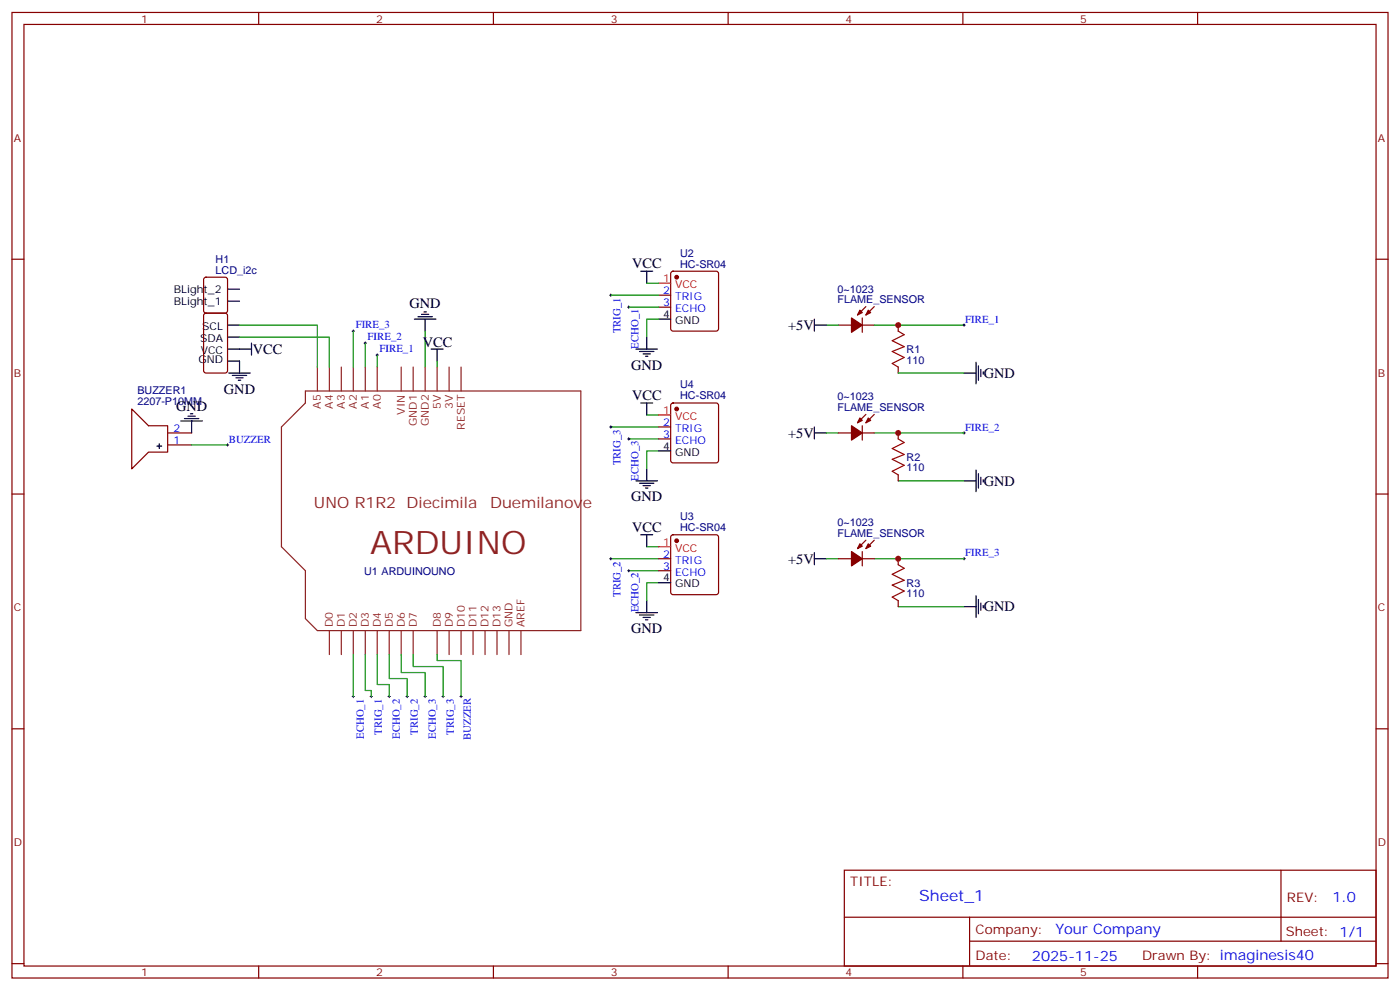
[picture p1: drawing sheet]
<svg xmlns="http://www.w3.org/2000/svg" width="412mm" height="292mm" viewBox="0 0 412 292" stroke-linecap="round" stroke-linejoin="round" font-family="sans-serif">
<g fill="none" stroke="#870000" stroke-width=".35">
<path d="M3.5 3.7h405.4v284.3h-405.4zM7.1 7.2h398.2v277.3h-398.2zM76.2 3.7v3.5M145.3 3.7v3.5M214.5 3.7v3.5M283.6 3.7v3.5M352.8 3.7v3.5M3.5 76.3h3.6M405.3 76.3h3.6M60.2 81.8l.5-.2h5.6l.7 .5v9.4l-.4 .7h-5.9l-.7-.4v-9.5zM60.2 92.4l.5-.2h5.6l.7 .4v16.5l-.4 .7-5.9 .1-.7-.5v-16.5zM194 86.9h3.6"/>
<path d="M194 90.5h3.6M197.8 80.1l.5-.2h12.7l.5 .2 .2 .5v16.2l-.3 .5-.4 .2h-12.7l-.5-.2-.2-.5v-16.2zM246.9 95.7h10.6M254 93.6v4.3M255.1 90.3l-2.5 2.5M257.5 90.3l-2.4 2.5M264.6 95.7v1.8M197.8 118.9l.5-.2h12.7l.5 .2 .2 .5v16.2l-.3 .5-.4 .2h-12.7l-.5-.2-.2-.5v-16.2zM264.6 108.1v1.8M38.8 120.4l4.9 5h5.7v7.7h-5.7l-4.9 5zM49.4 127.5h7M49.4 131h7"/>
<path d="M194 125.7h3.6M194 129.3h3.6M246.9 127.5h10.6M254 125.4v4.2M255.1 122l-2.5 2.5M257.5 122l-2.4 2.5M264.6 127.5v1.8M264.6 139.8v1.8M3.5 145.5h3.6M197.8 157.7l.5-.2h12.7l.5 .2 .2 .5v16.2l-.3 .5-.4 .2h-12.7l-.5-.2-.2-.5v-16.2zM255.1 159.1l-2.5 2.4M257.5 159.1l-2.4 2.4"/>
<path d="M405.3 145.5h3.6M194 164.5h3.6M194 168.1h3.6M246.9 164.5h10.6M254 162.4v4.3M264.6 164.5v1.8M264.6 176.9v1.7M3.5 214.6h3.6M405.3 214.6h3.6M248.7 256.3h156.6v28.2h-156.6zM377.3 256.3v20.9M248.7 270.1h156.5"/>
<path d="M285.6 277.2h119.6M285.6 270.1v14.1M3.5 283.8h3.6M76.2 284.5v3.5M145.3 284.5v3.5M214.5 284.5v3.5M283.6 284.5v3.5M352.8 284.5v3.5M405.3 283.8h3.6"/>
</g>
<g fill="none" stroke="#8c2424" stroke-width=".35">
<path d="M90 115.1h81.1v70.6h-77.6l-3.5-3.5v-14.1l-7.1-7.1v-35.3l7.1-7zM93.5 108.1v7M97 108.1v7M100.5 108.1v7M104.1 108.1v7M107.6 108.1v7M111.1 108.1v7M118.2 108.1v7M121.7 108.1v7M125.2 108.1v7M128.8 108.1v7M132.3 108.1v7"/>
<path d="M135.8 108.1v7M97 185.7v7.1M100.5 185.7v7.1M104.1 185.7v7.1M107.6 185.7v7.1M111.1 185.7v7.1M114.7 185.7v7.1M118.2 185.7v7.1M121.7 185.7v7.1M128.8 185.7v7.1M132.3 185.7v7.1M135.8 185.7v7.1"/>
<path d="M139.3 185.7v7.1M142.9 185.7v7.1M146.4 185.7v7.1M149.9 185.7v7.1M153.5 185.7v7.1"/>
</g>
<g fill="#870000" stroke="#870000" stroke-width=".35">
<path d="M253.3 91.3l.7 .8-1.4 .7z"/>
<path d="M255.8 91.3l.7 .8-1.4 .7z"/>
<path d="M250.8 93.6l3.2 2.1-3.2 2.2z"/>
<path d="M253.3 123.1l.7 .7-1.4 .7z"/>
<path d="M255.8 123.1l.7 .7-1.4 .7z"/>
<path d="M250.8 125.4l3.2 2.1-3.2 2.1z"/>
<path d="M253.3 160.1l.7 .7-1.4 .7z"/>
<path d="M255.8 160.1l.7 .7-1.4 .7z"/>
<path d="M250.8 162.4l3.2 2.1-3.2 2.2z"/>
<circle cx="199.3" cy="81.6" r=".53"/>
<circle cx="199.3" cy="159.2" r=".53"/>
<circle cx="199.3" cy="120.4" r=".53"/>
</g>
<path d="M194 83.4h3.6M194 122.2h3.6M194 161h3.6" fill="none" stroke="#f00" stroke-width=".35"/>
<g fill="none" stroke="#000" stroke-width=".35">
<path d="M188.7 79.9h3.6M190.5 79.9v3.5M67 85.2h3.6M67 88.7h3.6M67 95.7h3.6M67 99.3h3.6M122.1 94h6.3M123.1 93.3h4.3M124.2 92.6h2.1M124.9 91.9h.7M125.2 94v3.5M190.5 99.3v3.5"/>
<path d="M194 94h3.6M239.9 95.7h3.5M239.9 94v3.5M67 102.8h7.1M67 106.3h3.6v3.6M67.4 109.9h6.3M68.4 110.6h4.3M69.5 111.3h2.1M70.2 112h.7M74.1 101v3.6M127 102.8h3.5M128.8 102.8v3.5"/>
<path d="M187.3 102.8h6.4M188.4 103.5h4.2M188.7 118.7h3.6M189.4 104.2h2.2M190.1 104.9h.8M190.5 118.7v3.5M284 109.9h3.5M287.5 106.7v6.3M288.2 107.7v4.3M288.9 108.8v2.1M289.6 109.5v.7M46.2 131.4h1.4"/>
<path d="M46.9 130.7v1.4M53.3 124h6.3M54.3 123.3h4.3M55.4 122.6h2.1M56.1 121.8h.7M56.4 124v3.5M190.5 138.1v3.5M194 132.8h3.6M239.9 125.7v3.6M239.9 127.5h3.5M287.5 138.4v6.4M288.2 139.5v4.2"/>
<path d="M187.3 141.6h6.4M188.4 142.3h4.2M188.7 157.5h3.6M189.4 143h2.2M190.1 143.7h.8M190.5 157.5v3.5M284 141.6h3.5M288.9 140.5v2.2M289.6 141.3v.7M190.5 176.9v3.5M194 171.6h3.6M239.9 162.8v3.5"/>
<path d="M239.9 164.5h3.5M284 178.6h3.5M287.5 175.5v6.3M288.2 176.5v4.3M288.9 177.6v2.1M289.6 178.3v.7M187.3 180.4h6.4M188.4 181.1h4.2M189.4 181.8h2.2M190.1 182.5h.8"/>
</g>
<g fill="none" stroke="#008700" stroke-width=".35">
<path d="M70.6 99.3h26.4v8.8M70.6 95.7h22.9v12.4M104.1 97.5v10.6M125.2 97.5v10.6M179.9 86.9h14.1M185.2 90.5h8.8M190.5 83.4h3.5M194 94h-3.5v5.3M243.4 95.7h3.5M257.5 95.7h26.5M107.6 101v7.1M111.1 104.6v3.5"/>
<path d="M128.8 106.3v1.8M264.6 109.9h19.4M56.4 131h10.6M179.9 125.7h14.1M185.2 129.3h8.8M190.5 122.2h3.5M194 132.8h-3.5v5.3M243.4 127.5h3.5M257.5 127.5h26.5M264.6 141.6h19.4M179.9 164.5h14.1M185.2 168.1h8.8"/>
<path d="M190.5 161h3.5M194 171.6h-3.5v5.3M243.4 164.5h3.5M257.5 164.5h26.5M264.6 178.6h19.4M104.1 192.8v12.3M107.6 192.8v10.5h1.8v1.8M111.1 192.8v8.8h3.6v3.5M114.7 192.8v7h5.2v5.3M118.2 192.8v5.2h7v7.1M121.7 192.8v3.5h8.8v8.8M128.8 192.8v1.7h7v10.6"/>
</g>
<g fill="none" stroke="#000" stroke-width=".29">
<path d="M103.7 97.5h.7M104.1 97.2v.7M179.6 86.9h.7M179.9 86.6v.7M184.9 90.5h.7M185.2 90.1v.7M283.6 95.7h.7M284 95.4v.7M107.2 101h.7M107.6 100.7v.7M110.8 104.6h.7M111.1 104.2v.7"/>
<path d="M66.7 131h.7M67 130.7v.7M179.6 125.7h.7M179.9 125.4v.7M184.9 129.3h.7M185.2 128.9v.7M283.6 127.5h.7M284 127.1v.7M179.6 164.5h.7M179.9 164.2v.7M184.9 168.1h.7M185.2 167.7v.7"/>
<path d="M283.6 164.5h.7M284 164.2v.7M103.7 205.1h.7M104.1 204.8v.7M109 205.1h.7M109.4 204.8v.7M114.3 205.1h.7M114.7 204.8v.7M119.6 205.1h.7M119.9 204.8v.7M124.9 205.1h.7M125.2 204.8v.7"/>
<path d="M130.2 205.1h.7M130.5 204.8v.7M135.5 205.1h.7M135.8 204.8v.7"/>
</g>
<path d="M264.6 97.5l1.7 1.1-3.5 1.7 3.5 1.8-3.5 1.4 3.5 1.8-3.5 1.7 1.8 1.1M264.6 129.3l1.7 1-3.5 1.8 3.5 1.7-3.5 1.5 3.5 1.7-3.5 1.8 1.8 1M264.6 166.3l1.7 1.1-3.5 1.7 3.5 1.8-3.5 1.4 3.5 1.8-3.5 1.7 1.8 1.1" fill="none" stroke="#a10000" stroke-width=".35"/>
<g fill="#c00">
<circle cx="264.6" cy="95.7" r=".88"/>
<circle cx="264.6" cy="127.5" r=".88"/>
<circle cx="264.6" cy="164.5" r=".88"/>
</g>
<text font-size="9.5" fill="#8d2323" x="109" y="163.1">ARDUINO</text>
<g font-size="4.6" fill="#8d2323">
<text x="92.5" y="149.5">UNO R1R2 Diecimila</text>
<text x="144.4" y="149.5">Duemilanove</text>
</g>
<text font-size="4.6" fill="#00f" x="270.8" y="265.3">Sheet_1</text>
<g font-size="4.2">
<text x="186.2" y="78.9">VCC</text>
<text x="120.6" y="90.8">GND</text>
<text x="232.2" y="97.2">+5V</text>
<text x="74.5" y="104.2">VCC</text>
<text x="124.5" y="102.1">VCC</text>
<text x="185.9" y="108.9">GND</text>
<text x="289.8" y="111.3">GND</text>
<text x="66" y="116">GND</text>
<text x="186.2" y="117.7">VCC</text>
<text x="51.9" y="120.9">GND</text>
<text x="232.2" y="128.9">+5V</text>
<text x="289.8" y="143">GND</text>
<text x="185.9" y="147.7">GND</text>
<text x="186.2" y="156.6">VCC</text>
<text x="232.2" y="166">+5V</text>
<text x="289.8" y="180.1">GND</text>
<text x="185.9" y="186.5">GND</text>
</g>
<g font-size="4.2" fill="#00f">
<text x="392.5" y="265.5">1.0</text>
<text x="310.9" y="275.1">Your Company</text>
<text x="304" y="282.9">2025-11-25</text>
</g>
<g font-size="3.9" fill="#800">
<text x="250.5" y="260.8">TITLE:</text>
<text x="379.1" y="265.5">REV:</text>
<text x="287.4" y="275">Company:</text>
<text x="378.7" y="275.7">Sheet: 1/1</text>
<text x="287.4" y="282.7">Date:</text>
<text x="336.4" y="282.8">Drawn By: imaginesis40</text>
</g>
<g font-size="3.2" fill="#800">
<text x="41.6" y="6.7">1</text>
<text x="110.8" y="6.7">2</text>
<text x="179.9" y="6.7">3</text>
<text x="249.1" y="6.7">4</text>
<text x="318.2" y="6.7">5</text>
<text x="4.1" y="41.8">A</text>
<text x="405.9" y="41.8">A</text>
<text x="4.1" y="110.9">B</text>
<text x="405.9" y="110.9">B</text>
<text x="4.1" y="180.1">C</text>
<text x="405.9" y="180.1">C</text>
<text x="4.1" y="249.2">D</text>
<text x="405.9" y="249.2">D</text>
<text x="41.6" y="287.5">1</text>
<text x="110.8" y="287.5">2</text>
<text x="179.9" y="287.5">3</text>
<text x="249.1" y="287.5">4</text>
<text x="318.2" y="287.5">5</text>
</g>
<g font-size="3.2" fill="#000080">
<text x="63.5" y="77.4">H1</text>
<text x="200.4" y="75.6">U2</text>
<text x="63.5" y="80.6">LCD_i2c</text>
<text x="200.4" y="78.8">HC-SR04</text>
<text x="246.7" y="89.2">FLAME_SENSOR</text>
<text x="246.7" y="86.2">0~1023</text>
<text x="267.1" y="107.1">110</text>
<text x="267.1" y="104">R1</text>
<text x="40.5" y="119.4">2207-P10MM</text>
<text x="40.5" y="116.2">BUZZER1</text>
<text x="200.4" y="117.6">HC-SR04</text>
<text x="200.4" y="114.4">U4</text>
<text x="246.7" y="117.9">0~1023</text>
<text x="246.7" y="121">FLAME_SENSOR</text>
<text x="267.1" y="135.8">R2</text>
<text x="267.1" y="138.8">110</text>
<text x="200.4" y="153.2">U3</text>
<text x="246.7" y="154.9">0~1023</text>
<text x="200.4" y="156.4">HC-SR04</text>
<text x="246.7" y="158">FLAME_SENSOR</text>
<text x="107.3" y="169.2">U1 ARDUINOUNO</text>
<text x="267.1" y="172.8">R3</text>
<text x="267.1" y="175.9">110</text>
</g>
<g font-size="3.2" fill="#f00">
<text x="195.4" y="83">1</text>
<text x="198.9" y="84.8">VCC</text>
<text x="195.4" y="121.8">1</text>
<text x="198.9" y="123.6">VCC</text>
<text x="195.4" y="160.7">1</text>
<text x="198.9" y="162.4">VCC</text>
</g>
<g font-size="3.2">
<text x="51.2" y="86.2">BLight_2</text>
<text x="51.2" y="89.7">BLight_1</text>
<text x="195.4" y="93.6">4</text>
<text x="198.9" y="95.4">GND</text>
<text x="58.9" y="100.7">SDA</text>
<text x="59.6" y="97.2">SCL</text>
<text x="58.4" y="107">GND</text>
<text x="59.1" y="104.2">VCC</text>
<text x="195.4" y="132.4">4</text>
<text x="198.9" y="134.2">GND</text>
<text x="195.4" y="171.2">4</text>
<text x="198.9" y="173">GND</text>
</g>
<g font-size="3.2" fill="#00f">
<text x="195.4" y="86.6">2</text>
<text x="198.9" y="88.3">TRIG</text>
<text x="195.4" y="90.1">3</text>
<text x="198.9" y="91.9">ECHO</text>
<text x="284.4" y="95.1">FIRE_1</text>
<text x="104.8" y="96.6">FIRE_3</text>
<text x="108.3" y="100.2">FIRE_2</text>
<text x="182.8" y="98.2" transform="rotate(-90 182.8 98.2)">TRIG_1</text>
<text x="111.8" y="103.7">FIRE_1</text>
<text x="188.1" y="102.7" transform="rotate(-90 188.1 102.7)">ECHO_1</text>
<text x="195.4" y="125.4">2</text>
<text x="51.2" y="127.1">2</text>
<text x="51.2" y="130.7">1</text>
<text x="67.4" y="130.4">BUZZER</text>
<text x="195.4" y="128.9">3</text>
<text x="198.9" y="127.1">TRIG</text>
<text x="198.9" y="130.7">ECHO</text>
<text x="284.4" y="126.8">FIRE_2</text>
<text x="182.8" y="137" transform="rotate(-90 182.8 137)">TRIG_3</text>
<text x="188.1" y="141.5" transform="rotate(-90 188.1 141.5)">ECHO_3</text>
<text x="195.4" y="164.2">2</text>
<text x="195.4" y="167.7">3</text>
<text x="198.9" y="165.9">TRIG</text>
<text x="284.4" y="163.9">FIRE_3</text>
<text x="198.9" y="169.5">ECHO</text>
<text x="182.8" y="175.8" transform="rotate(-90 182.8 175.8)">TRIG_2</text>
<text x="188.1" y="180.3" transform="rotate(-90 188.1 180.3)">ECHO_2</text>
<text x="107.2" y="217.6" transform="rotate(-90 107.2 217.6)">ECHO_1</text>
<text x="112.5" y="216.4" transform="rotate(-90 112.5 216.4)">TRIG_1</text>
<text x="117.8" y="217.6" transform="rotate(-90 117.8 217.6)">ECHO_2</text>
<text x="123.1" y="216.4" transform="rotate(-90 123.1 216.4)">TRIG_2</text>
<text x="128.4" y="217.6" transform="rotate(-90 128.4 217.6)">ECHO_3</text>
<text x="133.7" y="216.4" transform="rotate(-90 133.7 216.4)">TRIG_3</text>
<text x="138.7" y="217.9" transform="rotate(-90 138.7 217.9)">BUZZER</text>
</g>
<g font-size="3.2" fill="#8d2323">
<text x="94.5" y="120.4" transform="rotate(-90 94.5 120.4)">A5</text>
<text x="98.1" y="120.4" transform="rotate(-90 98.1 120.4)">A4</text>
<text x="101.6" y="120.4" transform="rotate(-90 101.6 120.4)">A3</text>
<text x="105.1" y="120.4" transform="rotate(-90 105.1 120.4)">A2</text>
<text x="108.7" y="120.4" transform="rotate(-90 108.7 120.4)">A1</text>
<text x="112.2" y="120.4" transform="rotate(-90 112.2 120.4)">A0</text>
<text x="119.2" y="122.1" transform="rotate(-90 119.2 122.1)">VIN</text>
<text x="122.8" y="125.5" transform="rotate(-90 122.8 125.5)">GND1</text>
<text x="126.3" y="125.5" transform="rotate(-90 126.3 125.5)">GND2</text>
<text x="129.8" y="120.4" transform="rotate(-90 129.8 120.4)">5V</text>
<text x="133.3" y="120.4" transform="rotate(-90 133.3 120.4)">3V</text>
<text x="136.9" y="126.5" transform="rotate(-90 136.9 126.5)">RESET</text>
<text x="98.1" y="184.6" transform="rotate(-90 98.1 184.6)">D0</text>
<text x="101.6" y="184.6" transform="rotate(-90 101.6 184.6)">D1</text>
<text x="105.1" y="184.6" transform="rotate(-90 105.1 184.6)">D2</text>
<text x="108.7" y="184.6" transform="rotate(-90 108.7 184.6)">D3</text>
<text x="112.2" y="184.6" transform="rotate(-90 112.2 184.6)">D4</text>
<text x="115.7" y="184.6" transform="rotate(-90 115.7 184.6)">D5</text>
<text x="119.2" y="184.6" transform="rotate(-90 119.2 184.6)">D6</text>
<text x="122.8" y="184.6" transform="rotate(-90 122.8 184.6)">D7</text>
<text x="129.8" y="184.6" transform="rotate(-90 129.8 184.6)">D8</text>
<text x="133.3" y="184.6" transform="rotate(-90 133.3 184.6)">D9</text>
<text x="136.9" y="184.6" transform="rotate(-90 136.9 184.6)">D10</text>
<text x="140.4" y="184.6" transform="rotate(-90 140.4 184.6)">D11</text>
<text x="143.9" y="184.6" transform="rotate(-90 143.9 184.6)">D12</text>
<text x="147.5" y="184.6" transform="rotate(-90 147.5 184.6)">D13</text>
<text x="151" y="184.6" transform="rotate(-90 151 184.6)">GND</text>
<text x="154.5" y="184.6" transform="rotate(-90 154.5 184.6)">AREF</text>
</g>
</svg>
